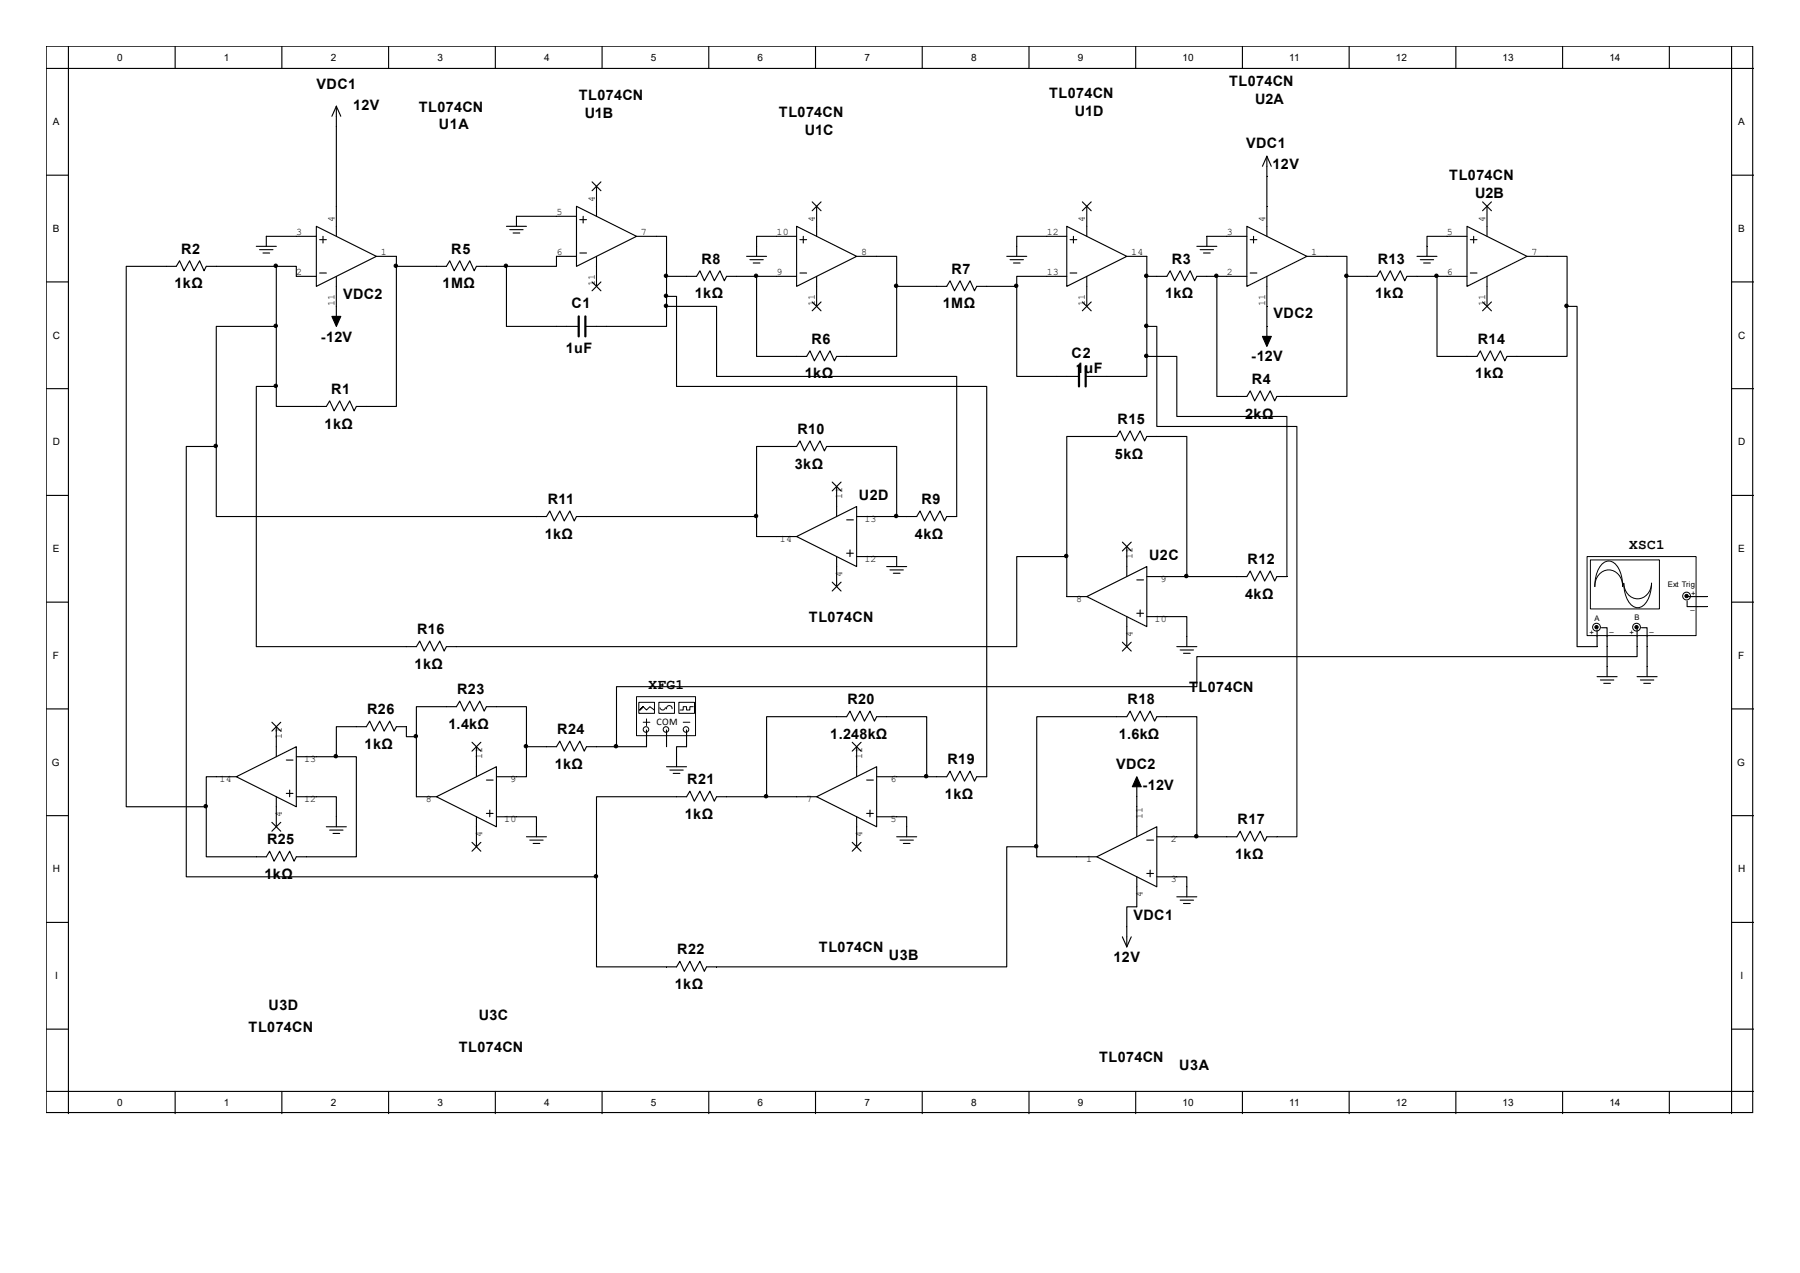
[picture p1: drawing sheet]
<svg xmlns="http://www.w3.org/2000/svg" width="297mm" height="210mm" viewBox="0 0 297 210" stroke-linecap="round" stroke-linejoin="round" font-family="sans-serif">
<g fill="none" stroke="#000" stroke-width=".18">
<path d="M7.6 7.6h281.6v175.9h-281.6zM7.6 11.3h281.8M11.3 7.6v176.1M28.9 7.6v3.7M46.5 7.6v3.7M64.1 7.6v3.7M81.7 7.6v3.7M99.3 7.6v3.7M117 7.6v3.7M134.6 7.6v3.7M152.2 7.6v3.7M169.8 7.6v3.7"/>
<path d="M187.4 7.6v3.7M205 7.6v3.7M222.6 7.6v3.7M240.2 7.6v3.7M257.8 7.6v3.7M275.4 7.6v3.7M285.7 7.6v176.1M7.6 28.9h3.7M52.2 37.3l9.9 5-9.9 4.9zM52.2 39h-8.3v1.6M52.7 39.5h1.1M53.3 39v1.1"/>
<path d="M55.5 34v5M83.6 37.3h3.3M84.1 37.9h2.2M84.7 38.4h1.1M95.1 34l9.9 5-9.9 4.9zM95.1 35.7h-9.9v1.6M95.7 36.2h1.1M96.2 35.7v1.1M97.7 30l1.5 1.5M98.4 30.7v5M99.2 30l-1.5 1.5M105 39h3.3"/>
<path d="M172.7 39h3.3M176 37.3l9.9 5-9.9 4.9zM176.6 39.5h1.1M177.1 39v1.1M178.6 33.3l1.5 1.5M179.3 34v5M180.1 33.3l-1.5 1.5M285.7 28.9h3.7M7.6 46.5h3.7M42.3 40.6h3.3M42.8 41.2h2.2M43.4 41.7h1.1"/>
<path d="M48.9 45.6h3.3M52.7 45h1.1M55.5 45.6v4.9M62.1 42.3h3.3M91.8 42.3h3.3M91.8 53.8h3.7M95.7 41.7h1.1M96.6 53.8h3.5M97.7 46.5l1.5 1.5M98.4 42.3v4.9M99.2 46.5l-1.5 1.5M172.7 45.6h3.3"/>
<path d="M176.6 45h1.1M178.6 49.8l1.5 1.5M179.3 45.6v4.9M180.1 49.8l-1.5 1.5M185.9 42.3h3.3M285.7 46.5h3.7M7.6 64.1h3.7M137.3 79.5l1.5 1.5M138.8 79.5l-1.5 1.5M174.4 62.1h3.6M179.1 62.1h3.5M285.7 64.1h3.7"/>
<path d="M7.6 81.7h3.7M7.6 99.3h3.7M128.1 88.5h3.3M131.4 88.5l10-4.9v9.9zM137.3 96l1.5 1.5M138 80.3v4.9M138 91.8v5M138.8 96l-1.5 1.5M139.7 85.8h1.1M139.7 91.3h1.1M140.3 90.7v1.1M141.4 91.8h3.3"/>
<path d="M141.4 85.2h3.3M285.7 81.7h3.7M285.7 99.3h3.7M7.6 117h3.7M285.7 117h3.7M7.6 134.6h3.7M285.7 134.6h3.7M7.6 152.2h3.7M285.7 152.2h3.7M7.6 169.8h3.7M285.7 169.8h3.7M7.6 180.1h281.8"/>
<path d="M28.9 180.1v3.6M46.5 180.1v3.6M64.1 180.1v3.6M81.7 180.1v3.6M99.3 180.1v3.6M117 180.1v3.6M134.6 180.1v3.6M152.2 180.1v3.6M169.8 180.1v3.6M187.4 180.1v3.6M205 180.1v3.6M222.6 180.1v3.6"/>
<path d="M240.2 180.1v3.6M257.8 180.1v3.6M275.4 180.1v3.6"/>
</g>
<path d="M95.5 52.2v3.3M96.6 52.2v3.3M178 60.5v3.3M179.1 60.5v3.3" fill="none" stroke="#000" stroke-width=".37"/>
<path d="M105.1 115h9.7v6.4h-9.7z" fill="#fff"/>
<path d="M105 114.9h9.8v6.5h-9.8z" fill="none" stroke="#000" stroke-width=".17"/>
<circle cx="106.6" cy="120.3" r=".46" fill="#fff" stroke="#000" stroke-width=".17"/>
<path d="M106.7 120.4v1.1" fill="none" stroke="#000" stroke-width=".18"/>
<path d="M106.1 119.2h1.1" fill="none" stroke="#000" stroke-width=".17"/>
<circle cx="109.9" cy="120.3" r=".46" fill="#fff" stroke="#000" stroke-width=".17"/>
<path d="M110 120.4v1.1" fill="none" stroke="#000" stroke-width=".18"/>
<circle cx="113.2" cy="120.3" r=".46" fill="#fff" stroke="#000" stroke-width=".17"/>
<path d="M106.7 118.6v1.1M112.7 119.2h1.1" fill="none" stroke="#000" stroke-width=".17"/>
<path d="M113.3 120.4v1.1" fill="none" stroke="#000" stroke-width=".18"/>
<path d="M105.5 115.9h2.5v1.8h-2.5z" fill="#fff"/>
<path d="M105.4 115.9h2.6v1.8h-2.6zM105.6 117.1l.5-.5-.5 .5 .5-.5 .6 .5 .5-.5 .8 .5" fill="none" stroke="#000" stroke-width=".17"/>
<path d="M108.8 115.9h2.5v1.8h-2.5z" fill="#fff"/>
<path d="M108.7 115.9h2.6v1.8h-2.6zM109.8 116.7a.46 .46 0 0 1-.4 .4 .46 .46 0 0 1-.5-.3M110.9 116.9a.46 .46 0 0 0-.5-.5 .46 .46 0 0 0-.4 .6" fill="none" stroke="#000" stroke-width=".17"/>
<path d="M112.1 115.9h2.5v1.8h-2.5z" fill="#fff"/>
<path d="M112 115.9h2.6v1.8h-2.6zM114.4 116.6h-.6v.5h-.5v-.5h-.6v.5h-.5" fill="none" stroke="#000" stroke-width=".17"/>
<path d="M144.7 91.8h3.3v1.7M146.3 93.5h3.3M146.9 94h2.2M147.4 94.6h1.1M106.7 121.5v1.7M110 121.5v1.7M110 126.5h3.3M110.5 127h2.2M111.1 127.6h1.1M113.3 121.5v1.7h-1.7v3.3" fill="none" stroke="#000" stroke-width=".18"/>
<path d="M261.9 91.9h18v13h-18z" fill="#fff"/>
<path d="M261.9 91.8h18v13.1h-18z" fill="none" stroke="#000" stroke-width=".17"/>
<path d="M262.5 92.4h11.3v8.1h-11.3z" fill="#fff"/>
<path d="M262.4 92.4h11.4v8.1h-11.4zM267.7 96.8a5.3 5.3 0 0 0-1.4-3.9 1.64 1.64 0 0 0-2.5 .9 6.4 6.4 0 0 0-.6 3 2.46 2.46 0 0 1 2.8-2.7 2.67 2.67 0 0 1 1.7 2.7M267.9 96.2a2.27 2.27 0 0 0 1.2 2.3 2.27 2.27 0 0 0 2.5-.3 2.81 2.81 0 0 0 .9-2 4.8 4.8 0 0 1-1.4 3.7 1.63 1.63 0 0 1-2.5-.8 6 6 0 0 1-.7-2.9z" fill="none" stroke="#000" stroke-width=".17"/>
<g fill="#fff" stroke="#000" stroke-width=".17">
<circle cx="270" cy="103.5" r=".64"/>
<circle cx="263.4" cy="103.5" r=".64"/>
<circle cx="278.3" cy="98.3" r=".64"/>
</g>
<g fill="none" stroke="#000" stroke-width=".18">
<path d="M55.5 17.5l-.7 1.7M55.5 17.5l.7 1.7M55.5 17.5v16.5M108.3 39h1.7v6.6M131.4 37.3l10 5-10 4.9zM131.4 39h-6.6v3.3M132 39.5h1.1M132.5 39v1.1M134 33.3l1.5 1.5M134.7 34v5M135.5 33.3l-1.5 1.5M172.7 39h-4.9v3.3"/>
<path d="M205.7 37.3l9.9 5-9.9 4.9zM205.7 39h-6.6v1.6M206.3 39.5h1.1M206.8 39v1.1M209 25.8l-.7 1.6M209 25.8l.8 1.6M209 25.8v13.2M242.1 37.3l9.9 5-9.9 4.9zM242.1 39h-6.6v3.3M242.6 39.5h1.1M243.2 39v1.1M244.6 33.3l1.5 1.5"/>
<path d="M245.4 34v5M246.1 33.3l-1.5 1.5M45.6 43.9h-11.6l-.3 .8-.8-1.7-.9 1.7-.7-1.7-.9 1.7-.8-1.7-.5 .9h-8.3v89.2h13.2M45.6 43.9h3.3v1.7M45.6 53.8h-9.9v19.9M45.6 43.9v19.9M55.5 50.5v1.7M65.4 43.9v23.2h-6.6l-.4 .7-.7-1.7-.9 1.7-.8-1.7-.9 1.7-.7-1.7-.6 1h-8.2v-3.3M65.4 43.9h8.3l.5-.9 .7 1.7 1-1.7 .7 1.7 .9-1.7 .7 1.7 .4-.8h5M65.4 42.3v1.6M83.6 43.9v9.9h8.2M91.8 42.3v1.6h-8.2"/>
<path d="M110 50.5h8.2v11.6h39.7v23.1h-1.7l-.4 .7-.7-1.6-.9 1.6-.7-1.6-1 1.6-.7-1.6-.5 .9h-6.6M110 45.6h4.9l.6-.9 .7 1.6 .9-1.6 .8 1.6 .9-1.6 .7 1.6 .4-.7h11.5M110 50.5v3.3h-9.9M110 48.9h1.6v14.9h51.2v64.3h-1.6l-.4 .8-.7-1.7-1 1.7-.7-1.7-.9 1.7-.7-1.7-.6 .9h-11.5M110 45.6v4.9M123.2 42.3h3.3M123.7 42.8h2.2M124.3 43.4h1.1M124.8 45.6v13.2h8.3l.5-.9 .8 1.6 .9-1.6 .7 1.6 .9-1.6 .8 1.6 .3-.7h10v-11.6M132 45h1.1M134 49.8l1.5 1.5M134.7 45.6v4.9"/>
<path d="M135.5 49.8l-1.5 1.5M141.4 42.3h6.6v4.9M148 47.2h8.2l.6-.9 .7 1.7 .9-1.7 .7 1.7 1-1.7 .7 1.7 .4-.8h6.6M166.1 42.3h3.3M166.7 42.8h2.2M167.2 43.4h1.1M167.8 47.2v14.9h6.6M172.7 45.6h-4.9v1.6M189.2 58.8h5v9.9h18.1v26.4h-1.6l-.4 .8-.7-1.7-.9 1.7-.8-1.7-.9 1.7-.7-1.7-.6 .9h-16.5M189.2 45.6h3.3l.6-.9 .7 1.6 .9-1.6 .8 1.6 .9-1.6 .7 1.6 .4-.7h8.2M189.2 58.8v3.3h-6.6M189.2 53.8h1.7v16.6h23.1v67.6h-5l-.3 .8-.8-1.7-.9 1.7-.7-1.7-.9 1.7-.8-1.7-.5 .9h-13.2"/>
<path d="M189.2 42.3v16.5M197.5 40.6h3.3M198 41.2h2.2M198.6 41.7h1.1M200.8 45.6v19.8h4.9l.6-.9 .7 1.6 .9-1.6 .8 1.6 .9-1.6 .7 1.6 .4-.7h11.5v-19.8M206.3 45h1.1M209 45.6v9.9M215.6 42.3h6.6v3.3M222.2 45.6h5l.6-.9 .7 1.6 .9-1.6 .7 1.6 1-1.6 .7 1.6 .4-.7h9.9M233.8 42.3h3.3M234.4 42.8h2.2M234.9 43.4h1.1"/>
<path d="M237.1 45.6v13.2h6.6l.6-.9 .7 1.6 .9-1.6 .7 1.6 1-1.6 .7 1.6 .4-.7h9.9v-8.3M242.6 45h1.1M244.6 49.8l1.5 1.5M245.4 45.6v4.9M246.1 49.8l-1.5 1.5M252 42.3h6.6v8.2M258.6 50.5h1.6v56.2h3.3v-2.8M35.7 73.7v11.5h54.5l.5-.9 .8 1.6 .9-1.6 .7 1.6 .9-1.6 .8 1.6 .3-.7h29.7M35.7 73.7h-5v71h67.7M45.6 63.8h-3.3v42.9h26.4l.6-.9 .7 1.6 .9-1.6 .7 1.6 1-1.6 .7 1.6 .4-.7h94.1v-14.9h8.2M124.8 85.2v-11.5h6.6l.6-1 .7 1.7 .9-1.7 .8 1.7 .9-1.7 .7 1.7 .4-.7h11.6v11.5M124.8 85.2v3.3h3.3"/>
<path d="M176 91.8v-19.8h8.3l.5-.9 .8 1.6 .9-1.6 .7 1.6 .9-1.6 .8 1.6 .3-.7h6.6v23.1M176 91.8v6.6h3.3M179.3 98.4l9.9-4.9v9.9zM185.2 89.4l1.5 1.5M185.9 90.2v4.9M186.7 89.4l-1.5 1.5M187.6 95.7h1.1M278.4 99.2v.9h3.3M278.6 98.4h3.1M44.9 119.2l1.4 1.4M45.6 119.9v4.9M46.3 119.2l-1.4 1.4"/>
<path d="M185.2 105.9l1.5 1.5M185.9 101.7v5M186.7 105.9l-1.5 1.5M187.6 101.2h1.1M188.1 100.6v1.1M189.2 101.7h6.6v5M194.2 106.7h3.3M194.7 107.2h2.2M195.3 107.8h1.1M263.5 111.6h3.3M264.1 112.2h2.2M264.3 103.6h.9v8"/>
<path d="M264.6 112.7h1.1M270.1 103.6v4.7h-72.6v5h-95.8v9.9M270.1 111.6h3.3M270.7 112.2h2.2M270.9 103.6h.9v8M271.2 112.7h1.1M39 128.1l9.9-4.9v9.9zM39 128.1h-5v5M44.9 135.7l1.4 1.4M45.6 131.4v5M46.3 135.7l-1.4 1.4M47.2 125.4h1.1"/>
<path d="M47.2 130.9h1.1M47.8 130.3v1.1M48.9 131.4h6.6v5M48.9 124.8h6.6M53.8 136.4h3.3M54.4 136.9h2.2M54.9 137.5h1.1M55.5 124.8h3.3v16.6h-9.9l-.4 .7-.7-1.7-.9 1.7-.8-1.7-.9 1.7-.7-1.7-.6 1h-9.9v-8.3M68.7 121.5v-4.9h6.6l.6-.9 .7 1.6 .9-1.6 .7 1.6 1-1.6 .7 1.6 .4-.7h6.6v6.6M68.7 121.5h-1.6v-1.6h-1.7l-.4 .7-.7-1.6-.9 1.6-.7-1.6-1 1.6-.7-1.6-.5 .9h-5v4.9M68.7 121.5v9.9h3.3M72 131.4l9.9-4.9v9.9z"/>
<path d="M77.9 122.5l1.4 1.4M77.9 139l1.4 1.4M78.6 123.2v4.9M78.6 134.7v5M79.3 122.5l-1.4 1.4M79.3 139l-1.4 1.4M80.3 128.7h1.1M80.3 134.2h1.1M80.8 133.6v1.1M81.9 134.7h6.6v3.3M86.9 123.2h4.9l.6-.9 .7 1.6 .9-1.6 .8 1.6 .9-1.6 .7 1.6 .4-.7h9.9M86.9 123.2v4.9h-5"/>
<path d="M86.9 138h3.3M87.4 138.6h2.2M88 139.1h1.1M134.7 131.4l10-4.9v9.9zM134.7 131.4h-16.5l-.3 .8-.8-1.7-.9 1.7-.7-1.7-.9 1.7-.8-1.7-.5 .9h-14.9v13.3M140.6 122.5l1.5 1.4M140.6 139l1.5 1.4M141.4 123.2v4.9M141.4 134.7v5M142.1 122.5l-1.5 1.4M142.1 139l-1.5 1.4M143 128.7h1.1"/>
<path d="M143 134.2h1.1M143.6 133.6v1.1M144.7 134.7h4.9v3.3M148 138h3.3M148.5 138.6h2.2M149.1 139.1h1.1M152.9 128.1v-9.9h-8.2l-.4 .8-.7-1.7-1 1.7-.7-1.7-.9 1.7-.7-1.7-.6 .9h-13.2v13.2M171.1 139.7h-5v19.8h-49.5l-.4 .7-.7-1.6-.9 1.6-.8-1.6-.9 1.6-.7-1.6-.6 .9h-13.2v-14.8M171.1 139.7v1.7h9.9M187.6 129.8v8.2M189.2 138.6h1.1M197.5 138v-19.8h-6.6l-.4 .8-.7-1.7-.9 1.7-.8-1.7-.9 1.7-.7-1.7-.6 .9h-14.8v21.5"/>
<path d="M181 141.4l9.9-5v9.9zM185.2 154.6l.7 1.6M186.7 154.6l-.8 1.6M187.6 144.7v4.9h-1.7v6.6M189.2 144.1h1.1M189.8 143.6v1.1M190.9 144.7h4.9v3.3M194.2 148h3.3M194.7 148.5h2.2M195.3 149.1h1.1"/>
</g>
<g fill="#000" stroke="#000" stroke-width=".17">
<circle cx="278.3" cy="98.3" r=".28"/>
<circle cx="263.4" cy="103.5" r=".28"/>
<circle cx="270" cy="103.5" r=".28"/>
</g>
<g fill="#000" stroke="#000" stroke-width=".18">
<path d="M54.8 52.2h1.4l-.7 1.6zM208.3 55.5h1.5l-.8 1.6zM187.6 128.1l.7 1.7h-1.5z"/>
<circle cx="45.5" cy="43.8" r=".28"/>
<circle cx="45.5" cy="53.8" r=".28"/>
<circle cx="65.3" cy="43.8" r=".28"/>
<circle cx="83.5" cy="43.8" r=".28"/>
<circle cx="109.9" cy="45.5" r=".28"/>
<circle cx="109.9" cy="48.8" r=".28"/>
<circle cx="109.9" cy="50.5" r=".28"/>
<circle cx="124.7" cy="45.5" r=".28"/>
<circle cx="147.9" cy="47.2" r=".28"/>
<circle cx="167.7" cy="47.2" r=".28"/>
<circle cx="189.1" cy="58.7" r=".28"/>
<circle cx="189.1" cy="45.5" r=".28"/>
<circle cx="189.1" cy="53.8" r=".28"/>
<circle cx="200.7" cy="45.5" r=".28"/>
<circle cx="222.2" cy="45.5" r=".28"/>
<circle cx="237" cy="45.5" r=".28"/>
<circle cx="258.5" cy="50.5" r=".28"/>
<circle cx="35.6" cy="73.6" r=".28"/>
<circle cx="45.5" cy="63.7" r=".28"/>
<circle cx="124.7" cy="85.1" r=".28"/>
<circle cx="147.9" cy="85.1" r=".28"/>
<circle cx="175.9" cy="91.7" r=".28"/>
<circle cx="195.7" cy="95" r=".28"/>
<circle cx="33.9" cy="133" r=".28"/>
<circle cx="55.4" cy="124.7" r=".28"/>
<circle cx="68.6" cy="121.4" r=".28"/>
<circle cx="86.8" cy="123.1" r=".28"/>
<circle cx="101.6" cy="123.1" r=".28"/>
<circle cx="126.4" cy="131.4" r=".28"/>
<circle cx="152.8" cy="128.1" r=".28"/>
<circle cx="171" cy="139.6" r=".28"/>
<circle cx="197.4" cy="138" r=".28"/>
<circle cx="98.3" cy="144.6" r=".28"/>
</g>
<g font-size="2.4">
<text x="52.2" y="14.7">VDC1</text>
<text x="95.5" y="16.6">TL074CN</text>
<text x="173.1" y="16.2">TL074CN</text>
<text x="202.8" y="14.2">TL074CN</text>
<text x="207.1" y="17.1">U2A</text>
<text x="58.3" y="18.2">12V</text>
<text x="69.1" y="18.4">TL074CN</text>
<text x="72.4" y="21.3">U1A</text>
<text x="96.5" y="19.5">U1B</text>
<text x="128.5" y="19.3">TL074CN</text>
<text x="132.8" y="22.3">U1C</text>
<text x="177.4" y="19.1">U1D</text>
<text x="205.6" y="24.5">VDC1</text>
<text x="210" y="27.9">12V</text>
<text x="239.1" y="29.8">TL074CN</text>
<text x="243.4" y="32.7">U2B</text>
<text x="29.9" y="41.9">R2</text>
<text x="74.5" y="41.9">R5</text>
<text x="28.8" y="47.6">1kΩ</text>
<text x="73" y="47.6">1MΩ</text>
<text x="115.7" y="43.5">R8</text>
<text x="157" y="45.2">R7</text>
<text x="193.3" y="43.5">R3</text>
<text x="227.3" y="43.5">R13</text>
<text x="56.6" y="49.4">VDC2</text>
<text x="94.3" y="50.9">C1</text>
<text x="114.6" y="49.2">1kΩ</text>
<text x="155.6" y="50.9">1MΩ</text>
<text x="192.2" y="49.2">1kΩ</text>
<text x="210.1" y="52.5">VDC2</text>
<text x="226.9" y="49.2">1kΩ</text>
<text x="52.9" y="56.4">-12V</text>
<text x="93.3" y="58.2">1uF</text>
<text x="133.9" y="56.7">R6</text>
<text x="176.8" y="59.1">C2</text>
<text x="206.5" y="59.5">-12V</text>
<text x="243.8" y="56.7">R14</text>
<text x="54.7" y="65">R1</text>
<text x="132.8" y="62.4">1kΩ</text>
<text x="177.5" y="61.5">1uF</text>
<text x="206.5" y="63.3">R4</text>
<text x="243.4" y="62.4">1kΩ</text>
<text x="53.6" y="70.7">1kΩ</text>
<text x="131.6" y="71.6">R10</text>
<text x="184.4" y="69.9">R15</text>
<text x="205.4" y="69">2kΩ</text>
<text x="131.1" y="77.3">3kΩ</text>
<text x="184" y="75.6">5kΩ</text>
<text x="90.4" y="83.1">R11</text>
<text x="141.7" y="82.4">U2D</text>
<text x="152.1" y="83.1">R9</text>
<text x="89.9" y="88.9">1kΩ</text>
<text x="151" y="88.9">4kΩ</text>
<text x="189.6" y="92.3">U2C</text>
<text x="205.9" y="93">R12</text>
<text x="268.8" y="90.5">XSC1</text>
<text x="205.4" y="98.8">4kΩ</text>
<text x="68.8" y="104.6">R16</text>
<text x="133.5" y="102.6">TL074CN</text>
<text x="68.4" y="110.3">1kΩ</text>
<text x="107" y="113.6">XFG1</text>
<text x="60.6" y="117.8">R26</text>
<text x="75.4" y="114.5">R23</text>
<text x="139.8" y="116.2">R20</text>
<text x="186.1" y="116.2">R18</text>
<text x="196.2" y="114.2">TL074CN</text>
<text x="60.2" y="123.5">1kΩ</text>
<text x="74" y="120.2">1.4kΩ</text>
<text x="91.9" y="121.1">R24</text>
<text x="137" y="121.9">1.248kΩ</text>
<text x="184.6" y="121.9">1.6kΩ</text>
<text x="91.5" y="126.8">1kΩ</text>
<text x="113.4" y="129.4">R21</text>
<text x="155.9" y="131.8">1kΩ</text>
<text x="156.3" y="126.1">R19</text>
<text x="184.1" y="126.8">VDC2</text>
<text x="188.5" y="130.3">-12V</text>
<text x="113" y="135.1">1kΩ</text>
<text x="204.2" y="136">R17</text>
<text x="44.1" y="139.3">R25</text>
<text x="203.8" y="141.7">1kΩ</text>
<text x="43.6" y="145">1kΩ</text>
<text x="187" y="151.8">VDC1</text>
<text x="111.8" y="157.4">R22</text>
<text x="135.1" y="157.1">TL074CN</text>
<text x="146.7" y="158.4">U3B</text>
<text x="183.7" y="158.7">12V</text>
<text x="44.3" y="166.6">U3D</text>
<text x="111.3" y="163.2">1kΩ</text>
<text x="41" y="170.3">TL074CN</text>
<text x="75.7" y="173.6">TL074CN</text>
<text x="79" y="168.3">U3C</text>
<text x="181.4" y="175.3">TL074CN</text>
<text x="194.6" y="176.5">U3A</text>
</g>
<g font-size="1.7">
<text x="19.3" y="10">0</text>
<text x="37" y="10">1</text>
<text x="54.6" y="10">2</text>
<text x="72.2" y="10">3</text>
<text x="89.8" y="10">4</text>
<text x="107.4" y="10">5</text>
<text x="125" y="10">6</text>
<text x="142.6" y="10">7</text>
<text x="160.2" y="10">8</text>
<text x="177.8" y="10">9</text>
<text x="195.1" y="10">10</text>
<text x="212.7" y="10">11</text>
<text x="230.3" y="10">12</text>
<text x="247.9" y="10">13</text>
<text x="265.6" y="10">14</text>
<text x="8.7" y="20.7">A</text>
<text x="286.8" y="20.7">A</text>
<text x="91.8" y="35.4">5</text>
<text x="98.1" y="33.3" transform="rotate(-90 98.1 33.3)">4</text>
<text x="8.7" y="38.3">B</text>
<text x="48.9" y="38.7">3</text>
<text x="55.2" y="36.6" transform="rotate(-90 55.2 36.6)">4</text>
<text x="62.8" y="42">1</text>
<text x="91.8" y="42">6</text>
<text x="105.7" y="38.7">7</text>
<text x="128.1" y="38.7">10</text>
<text x="134.5" y="36.6" transform="rotate(-90 134.5 36.6)">4</text>
<text x="142.1" y="42">8</text>
<text x="172.7" y="38.7">12</text>
<text x="179" y="36.6" transform="rotate(-90 179 36.6)">4</text>
<text x="186.6" y="42">14</text>
<text x="202.4" y="38.7">3</text>
<text x="208.7" y="36.6" transform="rotate(-90 208.7 36.6)">4</text>
<text x="216.4" y="42">1</text>
<text x="238.8" y="38.7">5</text>
<text x="245.1" y="36.6" transform="rotate(-90 245.1 36.6)">4</text>
<text x="252.7" y="42">7</text>
<text x="286.8" y="38.3">B</text>
<text x="48.9" y="45.3">2</text>
<text x="98.1" y="47.2" transform="rotate(-90 98.1 47.2)">11</text>
<text x="128.1" y="45.3">9</text>
<text x="172.7" y="45.3">13</text>
<text x="202.4" y="45.3">2</text>
<text x="238.8" y="45.3">6</text>
<text x="55.2" y="50.5" transform="rotate(-90 55.2 50.5)">11</text>
<text x="134.5" y="50.5" transform="rotate(-90 134.5 50.5)">11</text>
<text x="179" y="50.5" transform="rotate(-90 179 50.5)">11</text>
<text x="208.7" y="50.5" transform="rotate(-90 208.7 50.5)">11</text>
<text x="245.1" y="50.5" transform="rotate(-90 245.1 50.5)">11</text>
<text x="8.7" y="55.9">C</text>
<text x="286.8" y="55.9">C</text>
<text x="8.7" y="73.5">D</text>
<text x="286.8" y="73.5">D</text>
<text x="139" y="82.3" transform="rotate(-90 139 82.3)">11</text>
<text x="128.7" y="89.5">14</text>
<text x="142.6" y="86.1">13</text>
<text x="8.7" y="91.1">E</text>
<text x="139" y="95.2" transform="rotate(-90 139 95.2)">4</text>
<text x="142.6" y="92.8">12</text>
<text x="186.9" y="92.2" transform="rotate(-90 186.9 92.2)">11</text>
<text x="286.8" y="91.1">E</text>
<text x="177.6" y="99.4">8</text>
<text x="191.5" y="96.1">9</text>
<text x="186.9" y="105.1" transform="rotate(-90 186.9 105.1)">4</text>
<text x="190.5" y="102.7">10</text>
<text x="8.7" y="108.7">F</text>
<text x="286.8" y="108.7">F</text>
<text x="108.3" y="119.6">COM</text>
<text x="46.5" y="121.9" transform="rotate(-90 46.5 121.9)">11</text>
<text x="50.2" y="125.8">13</text>
<text x="79.5" y="125.2" transform="rotate(-90 79.5 125.2)">11</text>
<text x="142.3" y="125.2" transform="rotate(-90 142.3 125.2)">11</text>
<text x="8.6" y="126.3">G</text>
<text x="36.2" y="129.1">14</text>
<text x="84.2" y="129.1">9</text>
<text x="146.9" y="129.1">6</text>
<text x="286.6" y="126.3">G</text>
<text x="46.5" y="134.8" transform="rotate(-90 46.5 134.8)">4</text>
<text x="50.2" y="132.4">12</text>
<text x="70.3" y="132.4">8</text>
<text x="83.2" y="135.7">10</text>
<text x="133" y="132.4">7</text>
<text x="146.9" y="135.7">5</text>
<text x="188.5" y="135.1" transform="rotate(-90 188.5 135.1)">11</text>
<text x="8.7" y="143.9">H</text>
<text x="79.5" y="138.1" transform="rotate(-90 79.5 138.1)">4</text>
<text x="142.3" y="138.1" transform="rotate(-90 142.3 138.1)">4</text>
<text x="179.2" y="142.3">1</text>
<text x="193.2" y="139">2</text>
<text x="286.8" y="143.9">H</text>
<text x="188.5" y="148" transform="rotate(-90 188.5 148)">4</text>
<text x="193.2" y="145.6">3</text>
<text x="9.1" y="161.5">I</text>
<text x="287.2" y="161.5">I</text>
<text x="19.3" y="182.5">0</text>
<text x="37" y="182.5">1</text>
<text x="54.6" y="182.5">2</text>
<text x="72.2" y="182.5">3</text>
<text x="89.8" y="182.5">4</text>
<text x="107.4" y="182.5">5</text>
<text x="125" y="182.5">6</text>
<text x="142.6" y="182.5">7</text>
<text x="160.2" y="182.5">8</text>
<text x="177.8" y="182.5">9</text>
<text x="195.1" y="182.5">10</text>
<text x="212.7" y="182.5">11</text>
<text x="230.3" y="182.5">12</text>
<text x="247.9" y="182.5">13</text>
<text x="265.6" y="182.5">14</text>
</g>
<g font-size="1.3">
<text x="275.2" y="96.8">Ext Trig</text>
<text x="278.9" y="100.5">_</text>
<text x="279.1" y="98.3">+</text>
<text x="262.3" y="104.7">+</text>
<text x="263.1" y="102.5">A</text>
<text x="265.6" y="104.1">_</text>
<text x="268.9" y="104.7">+</text>
<text x="269.7" y="102.3">B</text>
<text x="272.2" y="104.1">_</text>
</g>
</svg>
